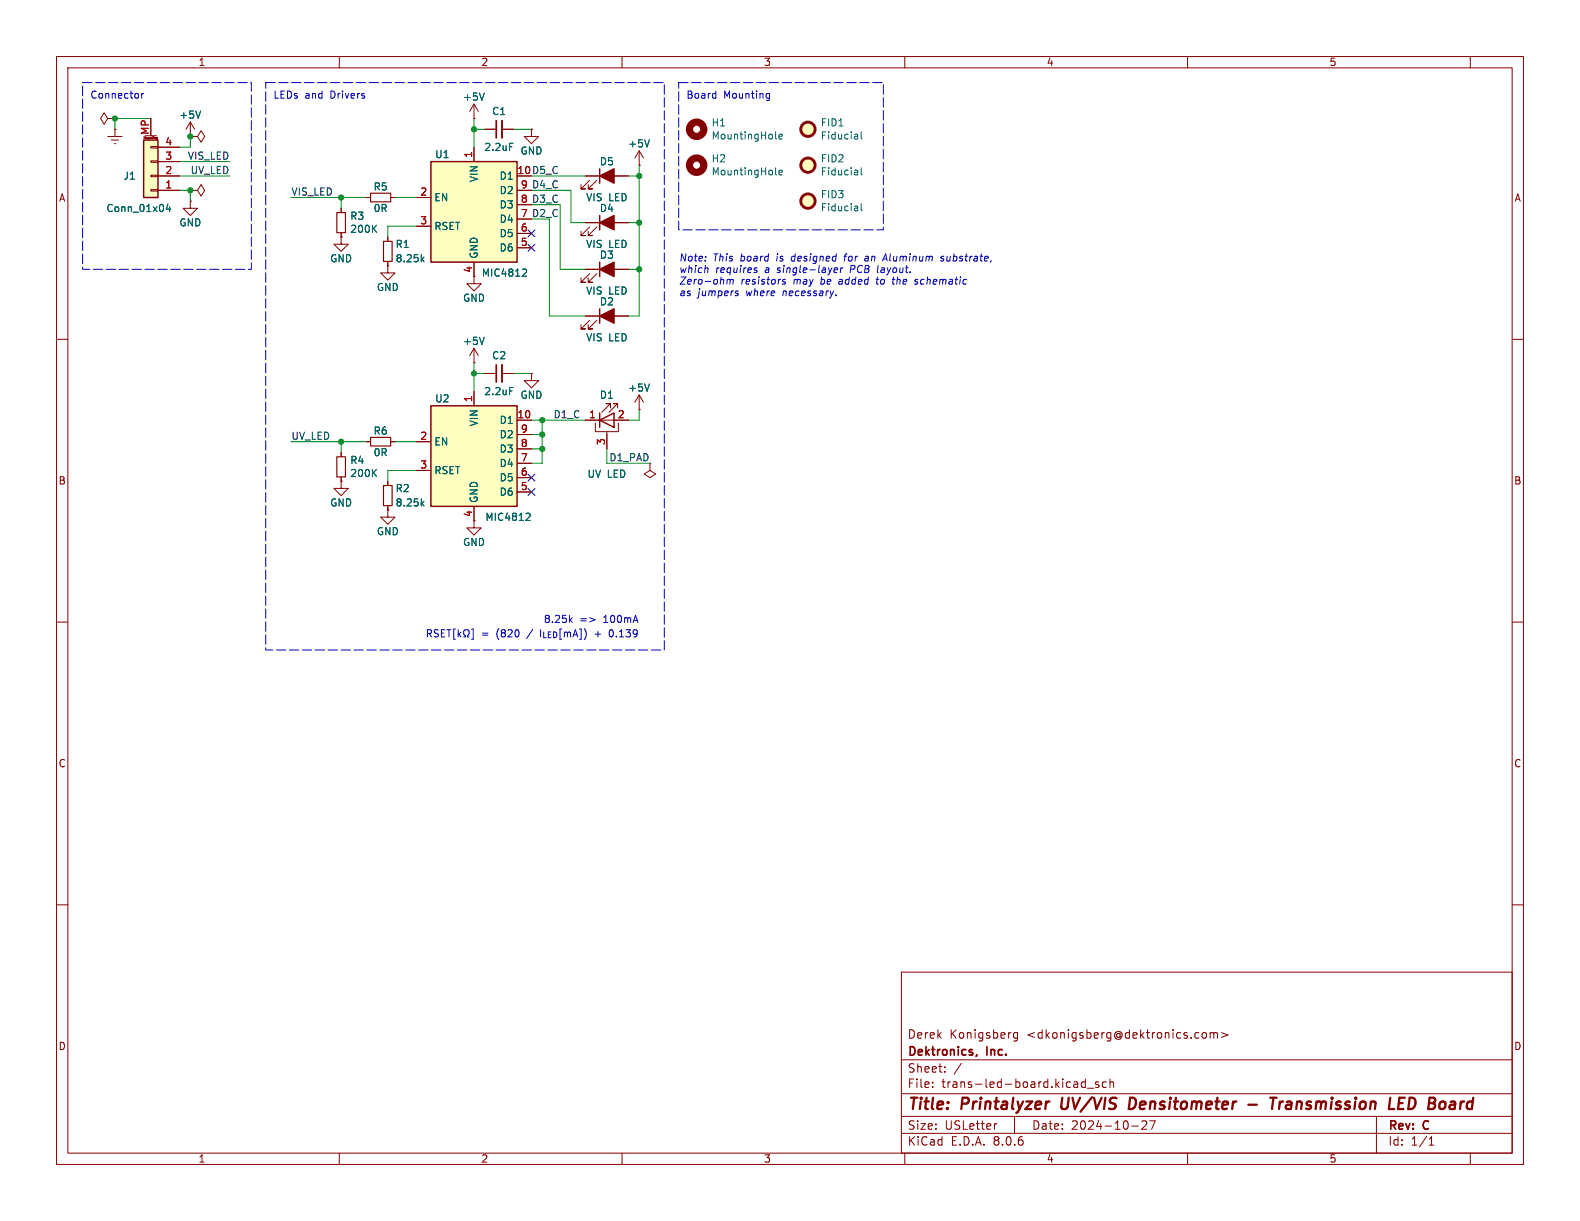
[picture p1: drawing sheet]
<svg xmlns="http://www.w3.org/2000/svg" width="279mm" height="216mm" viewBox="0 0 279 216" stroke-linecap="round" stroke-linejoin="round" font-family="sans-serif">
<g fill="none" stroke="#840000" stroke-width=".18">
<path d="M10 10h259.4v195.9h-259.4zM12 12h255.4v191.9h-255.4zM60 10v2M110 10v2M160 10v2M210 10v2M260 10v2M19 21l-.6-1.1-.6 1.1 .6 1 .6-1h1.3M20.3 21h.1M33.7 24.1h.1M33.7 24.1h1.2l.7-1 .6 1-.6 1-.7-1M33.7 33.7h1.2l.7-1.1 .6 1.1-.6 1-.7-1"/>
<path d="M33.7 33.7h.1M33.7 21.6l-.8 1.3M33.7 21.6v2.5M33.7 21.6l.7 1.3M60.3 36.8v.8M10 60h2M60.3 41.1v.8M267.4 60h2M68.6 85.1v.8M68.6 89.4v.8M10 110h2M267.4 110h2"/>
<path d="M10 160h2M267.4 160h2M159.4 171.9h108v32h-108zM159.4 197.4h108M159.4 193.4h108M159.4 187.4h108M164.9 192.1v.2M164.9 191.4v.1M167.1 189.4v.2M167.1 188.7v.1M170 188l-1.3 1.9M176.3 198.7l-.3 .1"/>
<path d="M179.4 197.4v3M179.9 182.6v1.2l-.3 .3-.3-.1M179.9 182.7l-.4-.1-.3 .3v.4l.2 .2h.5M191.9 190.8v1.5M191.9 191.4l-.4-.1-.3 .3v.4l.2 .2h.5M192.3 192.4h1.1M194.3 191.4l-.4-.1-.2 .2 .1 .2 .5 .2v.3h-.6M195.6 191.4l-.4-.1-.3 .3v.4l.2 .2h.5M196.3 191.4l.2-.1 .4 .1v.9M196.3 190.8v1.5M200.1 199.1h1.2M201.9 198.3l.6-.1 .2 .1 .1 .3-.9 1.1h.9"/>
<path d="M203.3 198.2h1l-.7 1.5M212.6 182.7l.3-.1 .4 .1 .1 .6-.2 .2-.3 .1-.3-.2zM214 182.7l.4-.1 .2 .2M214 182.6v1M214.6 182.8l.3-.2 .3 .1 .1 .9M214.6 182.8v.8M216 182.6l1.1 .4-1.1 .4M243.4 197.4v6.5M60 203.9v2M110 203.9v2M159.4 200.4h108M160 203.9v2"/>
<path d="M210 203.9v2M252.7 202.5h.9M252.7 201.4l.4-.4v1.5M260 203.9v2"/>
</g>
<g fill="none" stroke="#840000" stroke-width=".4">
<path d="M185.4 194.8h.2M187.9 194.1l-.2 1.6 .3 .4M200.6 194.2l-.7-.1-.3 2h.5l.5-.3M220.7 195.3h1.6M224.6 194.1h1.2M225.2 194.1l-.3 2M226.3 194.8l-.1 1.3M226.9 194.8l-.4 .1-.2 .3M247.4 195.1h.6M248.4 194.1h-.9l-.3 2h1M256.3 195.8l.3 .3h.4M256.7 194.8l-.2 .1"/>
<path d="M257.1 195.3h-.4l-.4 .3"/>
</g>
<path d="M172.7 186.5l-.1 .3" fill="none" stroke="#840000" stroke-width=".3"/>
<path d="M59.6 37.6h1.5v3.5h-1.5zM67.8 85.9h1.5v3.5h-1.5z" fill="none" stroke="#840000" stroke-width=".2"/>
<path d="M35.5 19.6l-.5 1.3M66.6 39.8l-.7 .7M137.1 30.8l.2 .1M137.1 24.4l.2 .2M137.8 30.5l.6-.1-.1-.3h-.4l-.1 .2v.6h.5M137.8 24.2l.6-.2-.1-.2-.4-.1-.1 .2v.6h.5M66 40.4l.6 .7M74.6 89l.4 .5M75 88.6l-.5 .5" fill="none" stroke="#006464" stroke-width=".18"/>
<g fill="none" stroke="#840000" stroke-width="1.3">
<circle cx="123.2" cy="22.9" r="1.27"/>
<circle cx="123.2" cy="29.2" r="1.27"/>
</g>
<path d="M25.4 24.8h2.5v10.1h-2.5z" fill="#ffffc2"/>
<g fill="none" stroke="#840000" stroke-width=".18">
<path d="M19 24.1h2.6M19.7 24.8h1.3M20.2 25.4h.2M20.3 22.9h.1M20.3 22.9v1.2M25.5 24.6v-.4l.1 .2 .1-.2v.4M25.7 24h2M26.7 25.9h1.2v.3h-1.2zM26.7 28.4h1.2v.3h-1.2zM26.7 31h1.2v.2h-1.2zM26.7 33.5h1.2v.3h-1.2zM26.7 21v3"/>
<path d="M27 24.2v.3M27.2 24.2h.1M27.7 24.7h.1M27.8 24.7h.1M27.8 24.6v.1M27.9 24.5h-.2v-.2h.2v.3M27.9 24.6h-.1M27.9 33.7h3.8M27.9 31.1h3.8M27.9 28.6h3.8M27.9 26h3.8M33.7 35.6v1.2h1.2l-1.2 1.3-1.3-1.3h1.3"/>
<path d="M33.7 35.6h.1M103.5 39.4h7.6M103.5 55.9h7.6M104.3 40.1l-1.6 1.6h.8h-.8v-.8M104.3 56.6l-1.6 1.6h.8h-.8v-.8M105.5 40.1l-1.5 1.6h.8h-.8v-.8M105.5 56.6l-1.5 1.6h.8h-.8v-.8M85.7 66h2.1M88.8 66h2M94 66v1.3h1.2l-1.2 1.3-1.3-1.3h1.3M94 66h.1M60.3 85.1v1.3h1.3l-1.3 1.2-1.2-1.2h1.2"/>
<path d="M60.3 85.1h.1"/>
</g>
<path d="M25.4 24.8h2.5v10.1h-2.5zM106 38.1v2.5M106 54.6v2.6" fill="none" stroke="#840000" stroke-width=".25"/>
<path d="M29.7 36.1l-.3 .9h.8M30 36.6v.8M90.1 68.5h.6" fill="none" stroke="#006464" stroke-width=".18"/>
<g fill="#840000" stroke="#840000" stroke-width=".25">
<path d="M106 39.4l2.6-1.3v2.5z"/>
<path d="M106 55.9l2.6-1.3v2.6z"/>
</g>
<path d="M88.8 64.5v3.1" fill="none" stroke="#840000" stroke-width=".33"/>
<path d="M87.8 64.5v3.1" fill="none" stroke="#840000" stroke-width=".3"/>
<path d="M76.2 71.8h15.2v17.7h-15.2z" fill="#ffffc2"/>
<path d="M76.2 71.8h15.2v17.7h-15.2z" fill="none" stroke="#840000" stroke-width=".25"/>
<g fill="none" stroke="#840000" stroke-width=".18">
<path d="M68.6 47v1.3h1.2l-1.2 1.2-1.3-1.2h1.3M68.6 47h.1M64.8 78.1h.7M69.1 78.1h.7M73.7 78.1h2.5M83.8 64.1h.1M83.8 61.6v2.5M83.8 69.2v2.6M83.8 61.6l-.7 1.3M83.8 61.6l.8 1.3M91.4 74.3h2.6M91.4 79.4h2.6"/>
<path d="M91.4 76.8h2.6M60.3 80v.8M60.3 84.3v.8M73.7 83.2h2.5M83.8 89.5v2.6M91.4 87h2.6M91.4 84.5h2.6M91.4 81.9h2.6"/>
</g>
<path d="M85.6 59.6l-.4 1.3M66 83.5l.6 .8M66.6 83l-.7 .7M93.2 90.7l.4 .1 .2 .3-.8 .9h.8" fill="none" stroke="#006464" stroke-width=".18"/>
<path d="M65.5 77.3h3.6v1.6h-3.6zM59.6 80.8h1.5v3.5h-1.5z" fill="none" stroke="#840000" stroke-width=".2"/>
<path d="M76.2 28.6h15.2v17.8h-15.2z" fill="#ffffc2"/>
<path d="M76.2 28.6h15.2v17.8h-15.2zM106 29.8v2.6M106 46.4v2.5M106 74.3l2.6-1.3v2.6zM106 73v2.6" fill="none" stroke="#840000" stroke-width=".25"/>
<g fill="none" stroke="#840000" stroke-width=".18">
<path d="M83.8 18.4v2.6M83.8 18.4l-.7 1.3M83.8 18.4l.8 1.3M20.3 21h.1M20.3 22.9h.1M26.7 21v3M27.9 33.7h3.8M27.9 31.1h3.8M27.9 28.6h3.8M27.9 26h3.8M33.7 24.1h.1M33.7 35.6h.1"/>
<path d="M60.3 36.8v.8M64.8 34.9h.7M69.1 34.9h.7M73.7 34.9h2.5M83.8 21h.1M83.8 26v2.6M85.7 22.9h2.1M88.8 22.9h2M91.4 38.7h2.6M91.4 36.2h2.6M91.4 33.7h2.6M94 22.9v1.2h1.2l-1.2 1.3-1.3-1.3h1.3"/>
<path d="M94 22.9h.1M103.5 31.1h7.6M103.5 39.4h2.5M104.3 31.9l-1.6 1.5h.8h-.8v-.8M105.5 31.9l-1.5 1.5h.8h-.8v-.8M108.6 39.4h2.5M113 29.2h.1M113 26.7l-.7 1.2M113 26.7v2.5M113 26.7l.8 1.2M60.3 41.9v1.3h1.3l-1.3 1.3-1.2-1.3h1.2M60.3 41.9h.1"/>
<path d="M60.3 41.1v.8M68.6 47h.1M68.6 41.9v.8M68.6 46.2v.8M73.7 40h2.5M83.8 46.4v3.8h1.3l-1.3 1.2-1.3-1.2h1.3M91.4 43.8h2.6M91.4 41.3h2.6M103.5 47.6h7.6M103.5 55.9h2.5M104.3 48.4l-1.6 1.5h.8h-.8v-.8M105.5 48.4l-1.5 1.5h.8h-.8v-.8"/>
<path d="M108.6 55.9h2.5M64.8 78.1h.7M69.1 78.1h.7M73.7 78.1h2.5M83.8 64.1h.1M83.8 69.2v2.6M85.7 66h2.1M88.8 66h2M91.4 74.3h2.6M91.4 79.4h2.6M91.4 76.8h2.6M94 66h.1"/>
<path d="M103.5 74.3h7.6M105.3 74.8v1.5h4v-1.5M107.3 76.3v3.1M107.9 72.1v-.7h-.7h.7l-1.5 1.5M109.2 72.1v-.7h-.7h.7l-1.5 1.5M113 72.4h.1M113 69.9v2.5M113 69.9l-.7 1.2M113 69.9l.8 1.2M60.3 85.1h.1M60.3 80v.8M60.3 84.3v.8"/>
<path d="M68.6 90.2v1.2h1.2l-1.2 1.3-1.3-1.3h1.3M68.6 90.2h.1M68.6 85.1v.8M68.6 89.4v.8M73.7 83.2h2.5M83.8 89.5v3.8h1.3l-1.3 1.3-1.3-1.3h1.3M91.4 87h2.6M91.4 84.5h2.6M91.4 81.9h2.6M114.9 81.9v1.3l1.1 .6-1.1 .7-1-.7 1-.6"/>
</g>
<g fill="none" stroke="#006464" stroke-width=".18">
<path d="M35.5 19.6l-.5 1.3M85.6 16.5l-.4 1.2M29.7 36.1l-.3 .9h.8M30 36.6v.8M66.6 39.8l-.7 .7M90.1 25.3h.6M114.8 24.7l-.4 1.3M151.6 23.8l.1 .8M151.6 30.1l.1 .8M151.6 36.5l.1 .8M151.7 37.2l-.1 .1M151.7 36.7l-.1 .1"/>
<path d="M151.7 30.9h-.1M151.7 30.4h-.1M151.7 24.5l-.1 .1M151.7 24l-.1 .1M152.3 36v1.1l.2 .2M152.3 23.3v1.1l.2 .2M152.3 29.7v1.1l.2 .1M66 40.4l.6 .7M74.6 45.8l.4 .5M75 45.5l-.5 .4M85.6 59.6l-.4 1.3M92.6 47.6h.4l.1 .3-.8 .9h.8"/>
<path d="M90.1 68.5h.6M114.8 67.9l-.4 1.3M66 83.5l.6 .8M66.6 83l-.7 .7M74.6 89l.4 .5M75 88.6l-.5 .5M93.2 90.7l.4 .1 .2 .3-.8 .9h.8"/>
</g>
<g fill="#840000" stroke="#840000" stroke-width=".25">
<path d="M106 31.1l2.6-1.3v2.6z"/>
<path d="M106 47.6l2.6-1.2v2.5z"/>
</g>
<path d="M65.5 34.2h3.6v1.5h-3.6zM67.8 42.7h1.5v3.5h-1.5z" fill="none" stroke="#840000" stroke-width=".2"/>
<g fill="#ffffc2" stroke="#ffffc2" stroke-width=".18">
<circle cx="142.9" cy="35.6" r="1.27"/>
<circle cx="142.9" cy="29.2" r="1.27"/>
<circle cx="142.9" cy="22.9" r="1.27"/>
</g>
<g fill="none" stroke="#840000" stroke-width=".51">
<circle cx="142.9" cy="22.9" r="1.27"/>
<circle cx="142.9" cy="35.6" r="1.27"/>
<circle cx="142.9" cy="29.2" r="1.27"/>
</g>
<path d="M88.8 21.3v3.1" fill="none" stroke="#840000" stroke-width=".33"/>
<path d="M87.8 21.3v3.1" fill="none" stroke="#840000" stroke-width=".3"/>
<g fill="none" stroke="#0000c2" stroke-width=".18">
<path d="M25 16.5v.9M25.4 16.5l-.4 .3M126.5 16.5l.1 .1M126.6 16.1v1.3M126.6 17.3l-.1 .1M135.7 16.5l.4 .1M136.1 16.5v1l-.1 .2-.3 .1M136.1 17.3l-.4 .1M125.2 47.4l-.1 .8M128.6 49.5l.4-.1 .1 .2M128.6 49.4l-.1 .8M129.1 49.6l.2-.2 .3 .1v.7"/>
<path d="M129.1 49.6v.6M130.2 51.9h.3v.2l-.2 .2h-.2M130.3 51.4l.2 .1M133.5 47.4h.4M133.5 47.8h.3l.1 .2-.2 .2h-.3M138.9 49.5l-.3-.1-.2 .2 .4 .3v.3h-.5M147.5 48.1h.5M147.5 47.5l.2-.1h.3l.1 .1v.2l-.6 .1M147.8 52.2v.1M148.7 47.4l-.1 .8M149.1 47.4l-.4 .2M149.2 45.3h.5"/>
<path d="M149.5 44.9l-.2 1.3M153.4 45.3l-.4 .1M153.4 45.7h-.3l-.2 .2 .1 .2 .4 .1M154.9 49.4h.5M155.2 49l-.2 1.1 .3 .1M155.3 46.9l-.2 1.1 .2 .2M156 46.2l.6-1.3 .3 1.3M156.2 45.8h.6M157.8 49.4h.5M158 49l-.1 1.1 .2 .1M162.3 49.5l-.3-.1-.2 .2 .4 .3v.3h-.5M166.9 45.4l-.3-.1-.2 .3 .4 .2v.3h-.5"/>
<path d="M75.6 112h.6l.1-.2-.1-.3-.6-.2v1.3M75.9 112l.4 .6M77.5 111.4l-.5-.1-.2 .3 .1 .3 .6 .2v.4l-.2 .1h-.5M78.1 112h.4M78.7 111.3h-.6v1.3h.6M79 111.3h.8M79.4 111.3v1.3M80.5 111.2h-.3v1.8h.3M81 111.3v1.3M81.1 112.1l.4 .5M81.5 111.8l-.5 .5M82 112.6h.3v-.2a.54 .54 0 0 1-.3-.8 .54 .54 0 0 1 .8-.2 .58 .58 0 0 1-.1 1v.2h.3"/>
<path d="M83.4 111.2h.3v1.8h-.3M100.8 109.6l.4 .5M101.2 109.2l-.5 .5M104.3 109.2l.9 .4-.9 .4M108.2 111.3a.68 .68 0 0 0-.5 .7 .68 .68 0 0 0 .5 .6"/>
</g>
<path d="M14.6 14.6h29.8v33h-29.8zM47 14.6h70.5v100.3h-70.5zM120 14.6h36.2v26h-36.2z" fill="none" stroke="#0000c2" stroke-width=".18" stroke-dasharray="1.7 .6"/>
<g fill="none" stroke="#009600" stroke-width=".18">
<path d="M26.7 21h-6.4v1.9M31.7 31.1h8.9M31.7 33.7h2v1.9M31.7 28.6h8.9M33.7 24.1v1.9h-2M51.4 34.9h13.4M60.3 34.9v1.9M69.8 34.9h3.9M83.8 21v5M83.8 22.9h1.9M90.8 22.9h3.2M94 38.7h3.2v17.2h6.3"/>
<path d="M94 33.7h7v5.7h2.5M94 31.1h9.5M94 36.2h5.1v11.4h4.4M111.1 39.4h1.9M111.1 31.1h1.9M113 29.2v26.7h-1.9M73.7 40h-5.1v1.9M111.1 47.6h1.9M51.4 78.1h13.4M60.3 78.1v1.9M69.8 78.1h3.9M83.8 64.1v5.1"/>
<path d="M83.8 66h1.9M90.8 66h3.2M94 74.3h9.5M94 76.8h1.9M94 79.4h1.9M95.9 74.3v7.6h-1.9M107.3 79.4v2.5h7.6M113 72.4v1.9h-1.9M73.7 83.2h-5.1v1.9"/>
</g>
<path d="M93.4 43.2l1.2 1.2M93.4 40.7l1.2 1.2M94.6 43.2l-1.2 1.2M94.6 40.7l-1.2 1.2M93.4 86.4l1.2 1.2M93.4 83.8l1.2 1.3M94.6 86.4l-1.2 1.2M94.6 83.8l-1.2 1.3" fill="none" stroke="#000084" stroke-width=".18"/>
<g fill="#009600" stroke="#009600" stroke-width=".18">
<circle cx="33.7" cy="24.1" r=".46"/>
<circle cx="33.7" cy="33.7" r=".46"/>
<circle cx="83.8" cy="22.9" r=".46"/>
<circle cx="20.3" cy="21" r=".46"/>
<circle cx="60.3" cy="34.9" r=".46"/>
<circle cx="83.8" cy="66" r=".46"/>
<circle cx="95.9" cy="76.8" r=".46"/>
<circle cx="60.3" cy="78.1" r=".46"/>
<circle cx="113" cy="31.1" r=".46"/>
<circle cx="95.9" cy="79.4" r=".46"/>
<circle cx="113" cy="39.4" r=".46"/>
<circle cx="113" cy="47.6" r=".46"/>
<circle cx="95.9" cy="74.3" r=".46"/>
</g>
<g font-size="2.8" fill="#840000">
<text x="160.4" y="196.8">Title:</text>
<text x="170.1" y="196.8">Printalyzer</text>
<text x="188.5" y="196.8">UV/VIS</text>
<text x="201.3" y="196.8">Densitometer</text>
<text x="227.9" y="196.8">Transmission</text>
<text x="249.7" y="196.8">LED</text>
<text x="257.4" y="196.8">Board</text>
</g>
<g font-size="2.1" fill="#840000">
<text x="160.4" y="183.9">Derek</text>
<text x="167.9" y="183.9">Konigsberg</text>
<text x="181.6" y="183.9">&lt;dkonigsberg@dektronics.com&gt;</text>
<text x="160.4" y="189.9">Sheet:</text>
<text x="160.4" y="187.1">Dektronics,</text>
<text x="174.6" y="187.1">Inc.</text>
<text x="160.4" y="192.6">File:</text>
<text x="166.5" y="192.6">trans-led-board.kicad_sch</text>
<text x="160.4" y="202.8">KiCad</text>
<text x="160.4" y="200">Size:</text>
<text x="167.1" y="200">USLetter</text>
<text x="168.1" y="202.8">E.D.A.</text>
<text x="175.7" y="202.8">8.0.6</text>
<text x="182.4" y="200">Date:</text>
<text x="189.4" y="200">2024-10-27</text>
<text x="245.4" y="200.2">Rev:</text>
<text x="245.4" y="202.8">Id:</text>
<text x="249.5" y="202.8">1/1</text>
<text x="251.8" y="200.2">C</text>
</g>
<g font-size="1.8" fill="#840000">
<text x="35" y="11.9">1</text>
<text x="85" y="11.9">2</text>
<text x="135" y="11.9">3</text>
<text x="185" y="11.9">4</text>
<text x="235" y="11.9">5</text>
<text x="10.3" y="35.9">A</text>
<text x="91.4" y="30.9">10 D5_C</text>
<text x="267.7" y="35.9">A</text>
<text x="83.6" y="48.3" transform="rotate(-90 83.6 48.3)">4</text>
<text x="10.3" y="85.9">B</text>
<text x="267.7" y="85.9">B</text>
<text x="83.6" y="91.5" transform="rotate(-90 83.6 91.5)">4</text>
<text x="10.3" y="135.9">C</text>
<text x="267.7" y="135.9">C</text>
<text x="10.3" y="185.9">D</text>
<text x="267.7" y="185.9">D</text>
<text x="35" y="205.8">1</text>
<text x="85" y="205.8">2</text>
<text x="135" y="205.8">3</text>
<text x="185" y="205.8">4</text>
<text x="235" y="205.8">5</text>
</g>
<g font-size="1.8" fill="#0000c2">
<text x="15.9" y="17.5">Connector</text>
<text x="48.3" y="17.5">LEDs</text>
<text x="53.9" y="17.5">and</text>
<text x="58.5" y="17.5">Drivers</text>
<text x="121.3" y="17.5">Board</text>
<text x="128" y="17.5">Mounting</text>
<text x="120" y="46.3">Note:</text>
<text x="126.1" y="46.3">This</text>
<text x="131" y="46.3">board</text>
<text x="137.6" y="46.3">is</text>
<text x="140.4" y="46.3">designed</text>
<text x="149.9" y="46.3">for</text>
<text x="153.8" y="46.3">an</text>
<text x="157.2" y="46.3">Aluminum</text>
<text x="167.6" y="46.3">substrate,</text>
<text x="120" y="48.4">which</text>
<text x="120" y="50.4">Zero-ohm</text>
<text x="120" y="52.5">as</text>
<text x="123.4" y="52.5">jumpers</text>
<text x="126.5" y="48.4">requires</text>
<text x="131" y="50.4">resistors</text>
<text x="132" y="52.5">where</text>
<text x="135.4" y="48.4">a</text>
<text x="137.7" y="48.4">single-layer</text>
<text x="138.6" y="52.5">necessary.</text>
<text x="140.4" y="50.4">may</text>
<text x="145.4" y="50.4">be</text>
<text x="148.8" y="50.4">added</text>
<text x="150.8" y="48.4">PCB</text>
<text x="155.6" y="50.4">to</text>
<text x="155.7" y="48.4">layout.</text>
<text x="158.7" y="50.4">the</text>
<text x="162.8" y="50.4">schematic</text>
<text x="85.1" y="112.8">=</text>
<text x="87.9" y="112.8">(820</text>
<text x="93.5" y="112.8">/</text>
<text x="96" y="112.8">I_{LED}[mA])+</text>
<text x="96.1" y="110.2">8.25k</text>
<text x="102.5" y="110.2">=&gt;</text>
<text x="106.8" y="110.2">100mA</text>
<text x="108.6" y="112.8">0.139</text>
</g>
<g font-size="1.8" fill="#a90000">
<text x="26.4" y="23.9" transform="rotate(-90 26.4 23.9)">MP</text>
<text x="29.1" y="28.3">3</text>
<text x="29.1" y="25.8">4</text>
<text x="83.6" y="28" transform="rotate(-90 83.6 28)">1</text>
<text x="29.1" y="33.4">1</text>
<text x="29.1" y="30.9">2</text>
<text x="74.2" y="34.7">2</text>
<text x="91.4" y="30.9">10</text>
<text x="92" y="35.9">8</text>
<text x="92" y="33.4">9</text>
<text x="74.2" y="39.8">3</text>
<text x="92" y="41">6</text>
<text x="92" y="38.5">7</text>
<text x="92" y="43.6">5</text>
<text x="83.6" y="71.2" transform="rotate(-90 83.6 71.2)">1</text>
<text x="74.2" y="77.9">2</text>
<text x="91.4" y="74">10</text>
<text x="92" y="76.6">9</text>
<text x="104.1" y="74">1</text>
<text x="109.1" y="74">2</text>
<text x="74.2" y="82.9">3</text>
<text x="92" y="81.7">7</text>
<text x="92" y="79.1">8</text>
<text x="107.1" y="78.8" transform="rotate(-90 107.1 78.8)">3</text>
<text x="92" y="86.7">5</text>
<text x="92" y="84.2">6</text>
</g>
<g font-size="1.8" fill="#006464">
<text x="31.6" y="21.2">+5V</text>
<text x="81.8" y="18">+5V</text>
<text x="86.9" y="20.5">C1</text>
<text x="125.7" y="22.6">H1</text>
<text x="145" y="22.6">FID1</text>
<text x="76.8" y="28.2">U1</text>
<text x="85.5" y="26.9">2.2uF</text>
<text x="91.9" y="27.5">GND</text>
<text x="106" y="29.4">D5</text>
<text x="111" y="26.3">+5V</text>
<text x="125.7" y="28.9">H2</text>
<text x="125.7" y="24.9">MountingHole</text>
<text x="145" y="28.9">FID2</text>
<text x="145" y="24.9">Fiducial</text>
<text x="21.7" y="32">J1</text>
<text x="66" y="33.9">R5</text>
<text x="76.7" y="35.8">EN</text>
<text x="84.7" y="32.3" transform="rotate(-90 84.7 32.3)">VIN</text>
<text x="88.2" y="32">D1</text>
<text x="88.2" y="34.5">D2</text>
<text x="103.6" y="35.8">VIS LED</text>
<text x="125.7" y="31.2">MountingHole</text>
<text x="145" y="35.3">FID3</text>
<text x="145" y="31.2">Fiducial</text>
<text x="18.7" y="37.7">Conn_01x04</text>
<text x="31.6" y="40.2">GND</text>
<text x="61.8" y="39.1">R3</text>
<text x="61.8" y="41.4">200K</text>
<text x="66" y="37.7">0R</text>
<text x="76.7" y="40.9">RSET</text>
<text x="88.2" y="39.6">D4</text>
<text x="88.2" y="37.1">D3</text>
<text x="106" y="37.7">D4</text>
<text x="145" y="37.6">Fiducial</text>
<text x="58.3" y="46.6">GND</text>
<text x="69.9" y="44">R1</text>
<text x="69.9" y="46.6">8.25k</text>
<text x="84.7" y="45.8" transform="rotate(-90 84.7 45.8)">GND</text>
<text x="88.2" y="44.7">D6</text>
<text x="88.2" y="42.1">D5</text>
<text x="103.6" y="44">VIS LED</text>
<text x="106" y="45.9">D3</text>
<text x="66.5" y="51.7">GND</text>
<text x="81.8" y="53.6">GND</text>
<text x="85.1" y="49.1">MIC4812</text>
<text x="103.6" y="52.3">VIS LED</text>
<text x="106" y="54.2">D2</text>
<text x="81.8" y="61.2">+5V</text>
<text x="86.9" y="63.7">C2</text>
<text x="103.6" y="60.6">VIS LED</text>
<text x="76.8" y="71.3">U2</text>
<text x="85.5" y="70.1">2.2uF</text>
<text x="91.9" y="70.7">GND</text>
<text x="106" y="70.7">D1</text>
<text x="111" y="69.4">+5V</text>
<text x="66" y="77.1">R6</text>
<text x="84.7" y="75.5" transform="rotate(-90 84.7 75.5)">VIN</text>
<text x="88.2" y="75.2">D1</text>
<text x="88.2" y="77.7">D2</text>
<text x="61.8" y="82.2">R4</text>
<text x="66" y="80.9">0R</text>
<text x="76.7" y="79">EN</text>
<text x="88.2" y="82.8">D4</text>
<text x="88.2" y="80.2">D3</text>
<text x="58.3" y="89.8">GND</text>
<text x="61.8" y="84.6">200K</text>
<text x="69.9" y="87.2">R2</text>
<text x="69.9" y="89.8">8.25k</text>
<text x="76.7" y="84">RSET</text>
<text x="84.7" y="89" transform="rotate(-90 84.7 89)">GND</text>
<text x="88.2" y="87.9">D6</text>
<text x="88.2" y="85.3">D5</text>
<text x="103.8" y="84.7">UV LED</text>
<text x="66.5" y="94.8">GND</text>
<text x="85.7" y="92.3">MIC4812</text>
<text x="81.8" y="96.7">GND</text>
</g>
<g font-size="1.8" fill="#0f0f0f">
<text x="33.1" y="28.3">VIS_LED</text>
<text x="33.6" y="30.9">UV_LED</text>
<text x="51.4" y="34.7">VIS_LED</text>
<text x="92" y="35.9">8 D3_C</text>
<text x="92" y="33.4">9 D4_C</text>
<text x="92" y="38.5">7 D2_C</text>
<text x="51.4" y="77.8">UV_LED</text>
<text x="97.8" y="74">D1_C</text>
<text x="107.7" y="81.7">D1_PAD</text>
</g>
<text font-size=".5" fill="#840000" x="25.2" y="24.8">Mounting</text>
</svg>
